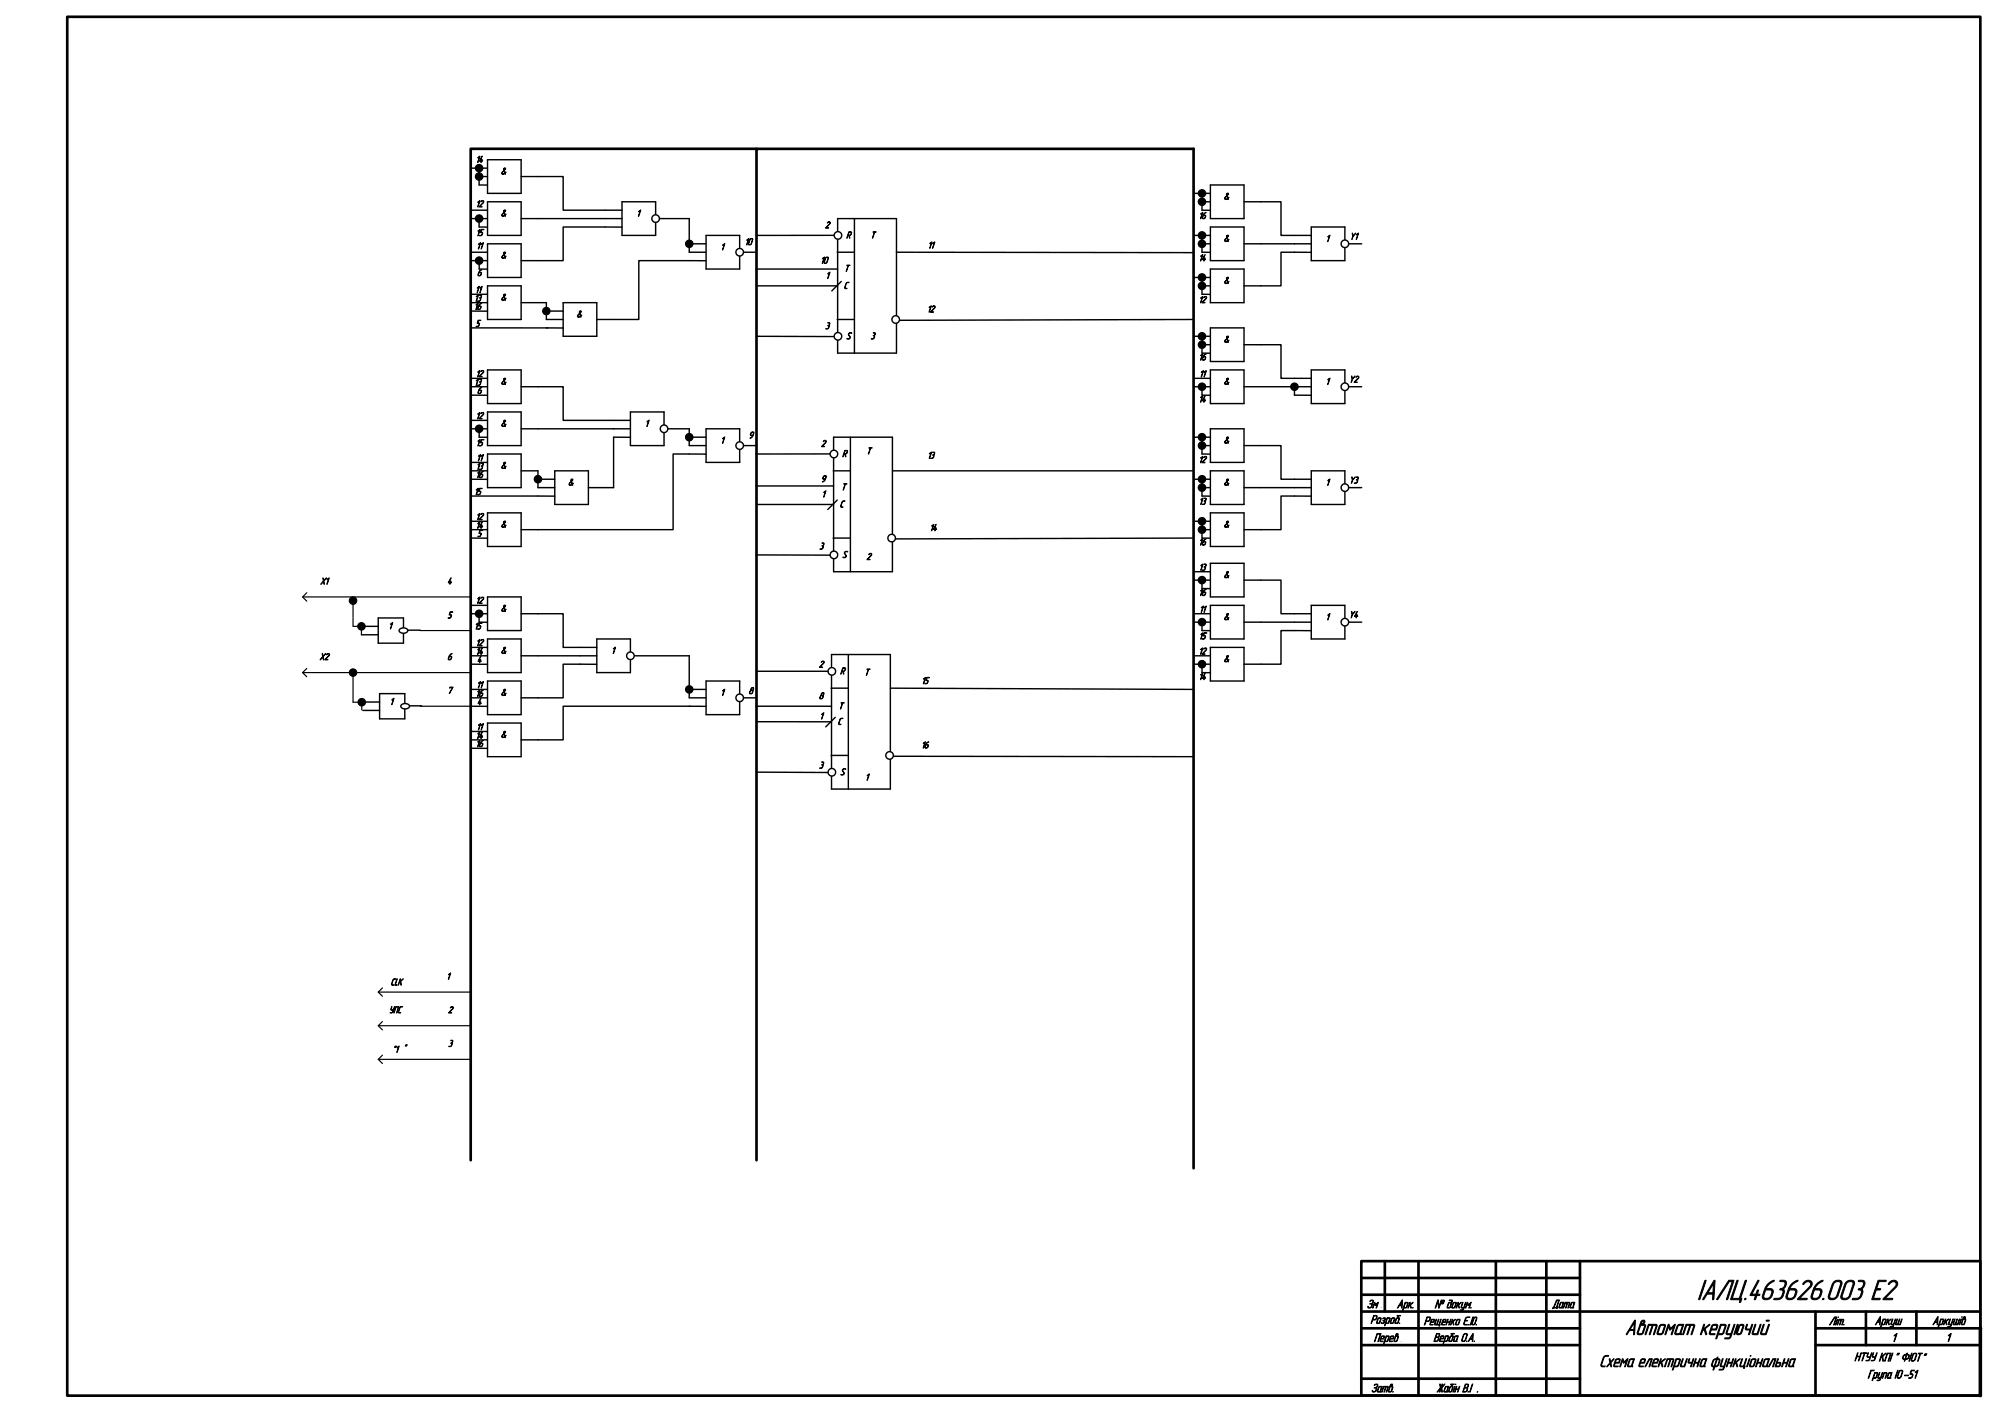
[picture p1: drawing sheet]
<svg xmlns="http://www.w3.org/2000/svg" width="594mm" height="420mm" viewBox="0 0 594 420" stroke-linecap="round" stroke-linejoin="round" font-family="sans-serif">
<g fill="none" stroke="#000" stroke-width=".79">
<path d="M225 44.2h-85v300.8M225 345v-300.7h130v303.1M404.9 375h184.1v40h-184.1zM411.9 375v15M421.9 375v40M444.9 375v40M459.9 375v40M469.9 375v40M404.9 385h65M404.9 380h65M404.9 395h65M404.9 400h65"/>
<path d="M404.9 390h183.9M540 395h49.2M540 400h49M540 390v25M555 390v10M570 390v10M589 395v-390h-569v410h569M404.9 410h65"/>
</g>
<path d="M589 395v20" fill="none" stroke="#000" stroke-width="1.1"/>
<g fill="none" stroke="#000" stroke-width=".35">
<path d="M90 177.5h50M91.2 176.3l-1.2 1.2 1.2 1.2M105 178.6v4.9M91.2 198.8l-1.2 1.2 1.2 1.2M105 183.7v2.4M125 187.5h15M90 200h50M105 201.1v7.7h2.6M125 210h15M112.5 295h27.5M113.7 293.8l-1.2 1.2 1.2 1.2M112.5 305h27.5"/>
<path d="M112.5 315h27.5M113.7 303.8l-1.2 1.2 1.2 1.2M113.7 313.8l-1.2 1.2 1.2 1.2"/>
<circle cx="105" cy="178.6" r="1.1"/>
<circle cx="105" cy="200" r="1.1"/>
</g>
<g fill="#000">
<circle cx="105" cy="178.6" r="1.1"/>
<circle cx="105" cy="200" r="1.1"/>
</g>
<path d="M246.9 135h-21.9M247.8 140h5M247.9 130h17.5v40h-17.5zM252.9 130v40M265.4 140h89.6M225 150h22.9M247.8 160h5M249 148.7l-2.8 2.8M355 160l-88.7 .2M225 165l21.9 .1" fill="none" stroke="#000" stroke-width=".42"/>
<circle cx="248" cy="135" r="1.13" fill="#fff"/>
<circle cx="248" cy="135" r="1.13" fill="none" stroke="#000" stroke-width=".42"/>
<circle cx="248" cy="165" r="1.13" fill="#fff"/>
<circle cx="248" cy="165" r="1.13" fill="none" stroke="#000" stroke-width=".42"/>
<circle cx="265.2" cy="160" r="1.13" fill="#fff"/>
<g fill="none" stroke="#000" stroke-width=".42">
<path d="M248.1 70h-23.1M249 75h5M249.1 65h17.5v40h-17.5zM254.1 65v40M266.6 75l88.4 .1M225 85h24.1M225 100l23.1 .1M249 95h5M250.2 83.7l-2.8 2.8M355 95l-87.5 .2M225 144.5h22.9"/>
<circle cx="265.2" cy="160" r="1.13"/>
</g>
<circle cx="249.2" cy="70" r="1.13" fill="#fff"/>
<circle cx="249.2" cy="70" r="1.13" fill="none" stroke="#000" stroke-width=".42"/>
<circle cx="249.2" cy="100" r="1.13" fill="#fff"/>
<circle cx="249.2" cy="100" r="1.13" fill="none" stroke="#000" stroke-width=".42"/>
<circle cx="266.4" cy="95" r="1.13" fill="#fff"/>
<g fill="none" stroke="#000" stroke-width=".42">
<path d="M225 80h24.1M225 199.6h21.3M247.3 194.6h17.5v40h-17.5zM252.3 194.6v40M225 214.6h22.3M247.2 204.6h5M248.4 213.3l-2.8 2.8M264.8 204.6l90.2 .4M225 229.6l21.3 .1M247.2 224.6h5M265.7 224.9l89.3 .1"/>
<circle cx="266.4" cy="95" r="1.13"/>
</g>
<circle cx="247.4" cy="199.6" r="1.13" fill="#fff"/>
<circle cx="247.4" cy="199.6" r="1.13" fill="none" stroke="#000" stroke-width=".42"/>
<circle cx="247.4" cy="229.6" r="1.13" fill="#fff"/>
<circle cx="247.4" cy="229.6" r="1.13" fill="none" stroke="#000" stroke-width=".42"/>
<circle cx="264.6" cy="224.6" r="1.13" fill="#fff"/>
<g fill="none" stroke="#000" stroke-width=".42">
<path d="M107.5 186.2h5M107.5 188.8h5M112.5 183.8h7.5v7.5h-7.5zM120 187.4h5M225 210h22.3"/>
<circle cx="264.6" cy="224.6" r="1.13"/>
</g>
<path d="M105 186.2h2.5v2.6" fill="none" stroke="#000" stroke-width=".35"/>
<path d="M119 187a1.53 1.53 0 0 1 2.3 .5 1.46 1.46 0 0 1-2.6 0z" fill-rule="evenodd" fill="#fff"/>
<path d="M119 187a1.53 1.53 0 0 1 2.3 .5 1.46 1.46 0 0 1-2.6 0zM107.9 208.7h5M107.9 211.3h5M112.9 206.3h7.5v7.5h-7.5zM120.4 209.9h5" fill="none" stroke="#000" stroke-width=".42"/>
<g fill="#000">
<circle cx="107.5" cy="186.3" r="1.1"/>
<circle cx="107.6" cy="208.8" r="1.1"/>
</g>
<g fill="none" stroke="#000" stroke-width=".35">
<path d="M107.6 208.8v2.3"/>
<circle cx="107.5" cy="186.3" r="1.1"/>
<circle cx="107.6" cy="208.8" r="1.1"/>
</g>
<path d="M119.5 209.5a1.53 1.53 0 0 1 2.3 .5 1.46 1.46 0 0 1-2.6 0z" fill-rule="evenodd" fill="#fff"/>
<g fill="none" stroke="#000" stroke-width=".42">
<path d="M140 50h5M142.5 52.5h2.5M142.5 55h2.5M145 47.5h10v10h-10zM155 52.5h5M140 62.5h5M140 65h5M140 75h5M140 77.5h5M142.5 67.5h2.5M142.5 80h2.5M145 60h10v10h-10z"/>
<path d="M145 72.5h10v10h-10zM155 65h5M155 77.5h5M180 62.5h5M180 65h5M180 67.5h5M185 60h10v10h-10zM195 65h10M140 87.5h5M140 90h5M140 92.5h5M145 85h10v10h-10z"/>
<path d="M155 90h7.5M162.5 95h5M162.5 92.5h5M162.5 97.5h5M167.5 90h10v10h-10zM177.5 95h5M140 112.5h5M140 115h5M140 117.5h5M145 110h10v10h-10zM155 115h5M119.5 209.5a1.53 1.53 0 0 1 2.3 .5 1.46 1.46 0 0 1-2.6 0z"/>
</g>
<circle cx="195" cy="65" r="1.13" fill="#fff"/>
<g fill="none" stroke="#000" stroke-width=".42">
<path d="M205 72.5h5M205 75h5M205 77.5h5M210 70h10v10h-10zM220 75h5"/>
<circle cx="195" cy="65" r="1.13"/>
</g>
<circle cx="220" cy="75" r="1.13" fill="#fff"/>
<g fill="none" stroke="#000" stroke-width=".42">
<path d="M142.5 50v5M160 52.5h7.5v10h12.5M142.5 65v2.5M142.5 77.5v2.5M160 65h20M180 67.5h-12.5v10h-7.5M205 77.5h-15v17.5h-7.5M205 65v10M140 97.5h22.9M162.5 90v5M140 125h5M140 127.5h5"/>
<path d="M140 137.5h5M140 140h5M142.5 130h2.5M142.5 127.5v2.5M145 122.5h10v10h-10zM145 135h10v10h-10zM155 127.5h5M155 140h5v5h5M165 140h10v10h-10zM182.5 130v15h-7.5M205 132.5h5M205 130h5"/>
<path d="M205 135h5M210 127.5h10v10h-10zM220 132.5h5M140 142.5h5M140 147.5h25M140 155h5M140 157.5h5M140 160h5M145 152.5h10v10h-10zM155 157.5h5M160 142.5h5"/>
<circle cx="220" cy="75" r="1.13"/>
</g>
<g fill="#000">
<circle cx="142.5" cy="50" r="1.1"/>
<circle cx="142.5" cy="52.5" r="1.1"/>
<circle cx="142.5" cy="65" r="1.1"/>
<circle cx="142.5" cy="77.5" r="1.1"/>
<circle cx="205" cy="72.5" r="1.1"/>
<circle cx="162.5" cy="92.5" r="1.1"/>
<circle cx="142.5" cy="127.5" r="1.1"/>
<circle cx="160" cy="142.5" r="1.1"/>
</g>
<g fill="none" stroke="#000" stroke-width=".35">
<circle cx="142.5" cy="50" r="1.1"/>
<circle cx="142.5" cy="52.5" r="1.1"/>
<circle cx="142.5" cy="65" r="1.1"/>
<circle cx="142.5" cy="77.5" r="1.1"/>
<circle cx="205" cy="72.5" r="1.1"/>
<circle cx="162.5" cy="92.5" r="1.1"/>
<circle cx="142.5" cy="127.5" r="1.1"/>
<circle cx="160" cy="142.5" r="1.1"/>
</g>
<circle cx="220" cy="132.5" r="1.13" fill="#fff"/>
<g fill="none" stroke="#000" stroke-width=".42">
<path d="M182.5 125h5M182.5 127.5h5M182.5 130h5M187.5 122.5h10v10h-10zM197.5 127.5h7.5"/>
<circle cx="220" cy="132.5" r="1.13"/>
</g>
<circle cx="197.5" cy="127.5" r="1.13" fill="#fff"/>
<g fill="none" stroke="#000" stroke-width=".42">
<path d="M160 115h7.5v10h15M160 127.5h22.5M205 135h-4.8v22.5h-40.2M205 127.5v5M205 205h5M205 207.5h5M205 210h5M210 202.5h10v10h-10zM220 207.5h5"/>
<circle cx="197.5" cy="127.5" r="1.13"/>
</g>
<circle cx="205" cy="130" r="1.1" fill="#000"/>
<circle cx="205" cy="130" r="1.1" fill="none" stroke="#000" stroke-width=".35"/>
<circle cx="220" cy="207.5" r="1.13" fill="#fff"/>
<g fill="none" stroke="#000" stroke-width=".42">
<path d="M145 177.5h10v10h-10zM140 192.5h5M140 195h5M140 197.5h5M140 180h5M140 182.5h5M142.5 182.5v2.5h2.5M145 190h10v10h-10zM155 195h5M155 182.5h5M172.5 192.5h5M172.5 195h5"/>
<path d="M172.5 197.5h5M177.5 190h10v10h-10zM187.5 195h17.5M140 205h5M140 207.5h5M140 210h5M140 217.5h5M140 220h5M145 202.5h10v10h-10zM145 215h10v10h-10zM155 207.5h5M155 220h5"/>
<path d="M140 222.5h5"/>
<circle cx="220" cy="207.5" r="1.13"/>
</g>
<circle cx="142.5" cy="182.5" r="1.1" fill="#000"/>
<circle cx="142.5" cy="182.5" r="1.1" fill="none" stroke="#000" stroke-width=".35"/>
<circle cx="187.5" cy="195" r="1.13" fill="#fff"/>
<g fill="none" stroke="#000" stroke-width=".42">
<path d="M385 70h5M385 72.5h5M385 75h5M390 67.5h10v10h-10zM400 72.5h5M160 182.5h7.5v10h5M160 195h12.5M172.6 197.5h-5.1v10h-7.5M205 195v12.5M205.2 210h-37.7v10h-7.5"/>
<circle cx="187.5" cy="195" r="1.13"/>
</g>
<circle cx="205" cy="205" r="1.1" fill="#000"/>
<circle cx="205" cy="205" r="1.1" fill="none" stroke="#000" stroke-width=".35"/>
<circle cx="400" cy="72.5" r="1.13" fill="#fff"/>
<g fill="none" stroke="#000" stroke-width=".42">
<path d="M355 57.5h5M360 55h10v10h-10zM357.5 60h2.5M357.5 62.5h2.5M370 60h5M355 112.5h5M355 115h5M357.5 117.5h2.5M360 110h10v10h-10zM370 115h15M390 140h10v10h-10zM385 142.5h5"/>
<path d="M385 145h5M385 147.5h5M400 145h5"/>
<circle cx="400" cy="72.5" r="1.13"/>
</g>
<circle cx="400" cy="145" r="1.13" fill="#fff"/>
<g fill="none" stroke="#000" stroke-width=".42">
<path d="M357.5 57.5v5M355 70h5M357.5 70v5h2.5M357.5 72.5h2.5M360 67.5h10v10h-10zM360 80h10v10h-10zM370 72.5h15M375 60h6v10h4M385 75h-4v10h-11M355 82.5h5M355 100h5M357.5 82.5v5h2.5"/>
<path d="M357.5 100v5h2.5M357.5 85h2.5M360 97.5h10v10h-10zM357.5 115v2.5M357.5 102.5h2.5M370 102.5h5M385 112.5h5M385 115h5M385 117.5h5M390 110h10v10h-10zM400 115h5M355 130h5"/>
<path d="M357.5 130v5h2.5M357.5 132.5h2.5M360 127.5h10v10h-10zM360 140h10v10h-10zM370 132.5h5M355 142.5h5M355 155h5M357.5 142.5v5h2.5M357.5 155v5h2.5M357.5 145h2.5M357.5 157.5h2.5M360 152.5h10v10h-10z"/>
<path d="M370 145h5M370 157.5h5M355 170h5M355 172.5h5M357.5 172.5v2.5h2.5M360 167.5h10v10h-10zM370 172.5h5M355 182.5h5M355 185h5M355 195h5M355 197.5h5M357.5 185v2.5h2.5"/>
<path d="M357.5 197.5v2.5h2.5M360 180h10v10h-10zM360 192.5h10v10h-10zM370 185h5M370 197.5h5"/>
<circle cx="400" cy="145" r="1.13"/>
</g>
<g fill="#000">
<circle cx="357.5" cy="57.5" r="1.1"/>
<circle cx="357.5" cy="60" r="1.1"/>
<circle cx="357.5" cy="72.5" r="1.1"/>
<circle cx="357.5" cy="70" r="1.1"/>
<circle cx="357.5" cy="85" r="1.1"/>
<circle cx="357.5" cy="100" r="1.1"/>
<circle cx="357.5" cy="82.5" r="1.1"/>
<circle cx="357.5" cy="102.5" r="1.1"/>
<circle cx="357.5" cy="115" r="1.1"/>
<circle cx="357.5" cy="130" r="1.1"/>
<circle cx="357.5" cy="132.5" r="1.1"/>
<circle cx="357.5" cy="155" r="1.1"/>
<circle cx="357.5" cy="145" r="1.1"/>
<circle cx="357.5" cy="142.5" r="1.1"/>
<circle cx="357.5" cy="157.5" r="1.1"/>
<circle cx="357.5" cy="172.5" r="1.1"/>
<circle cx="357.5" cy="197.5" r="1.1"/>
<circle cx="357.5" cy="185" r="1.1"/>
</g>
<g fill="none" stroke="#000" stroke-width=".35">
<circle cx="357.5" cy="57.5" r="1.1"/>
<circle cx="357.5" cy="60" r="1.1"/>
<circle cx="357.5" cy="72.5" r="1.1"/>
<circle cx="357.5" cy="70" r="1.1"/>
<circle cx="357.5" cy="85" r="1.1"/>
<circle cx="357.5" cy="100" r="1.1"/>
<circle cx="357.5" cy="82.5" r="1.1"/>
<circle cx="357.5" cy="102.5" r="1.1"/>
<circle cx="357.5" cy="115" r="1.1"/>
<circle cx="357.5" cy="130" r="1.1"/>
<circle cx="357.5" cy="132.5" r="1.1"/>
<circle cx="357.5" cy="155" r="1.1"/>
<circle cx="357.5" cy="145" r="1.1"/>
<circle cx="357.5" cy="142.5" r="1.1"/>
<circle cx="357.5" cy="157.5" r="1.1"/>
<circle cx="357.5" cy="172.5" r="1.1"/>
<circle cx="357.5" cy="197.5" r="1.1"/>
<circle cx="357.5" cy="185" r="1.1"/>
</g>
<circle cx="400" cy="115" r="1.13" fill="#fff"/>
<g fill="none" stroke="#000" stroke-width=".42">
<path d="M385 182.5h5M385 185h5M385 187.5h5M390 180h10v10h-10zM400 185h5"/>
<circle cx="400" cy="115" r="1.13"/>
</g>
<circle cx="400" cy="185" r="1.13" fill="#fff"/>
<g fill="none" stroke="#000" stroke-width=".42">
<path d="M375 102.5h6v10h4M385 115v2.5M375 132.5h6v10h4M375 145h10M385 147.5h-4v10h-6M375 172.5h6v10h4M375 185h10M385 187.5h-4v10h-6"/>
<circle cx="400" cy="185" r="1.13"/>
</g>
<circle cx="385" cy="115" r="1.1" fill="#000"/>
<circle cx="385" cy="115" r="1.1" fill="none" stroke="#000" stroke-width=".35"/>
<text font-size="8.9" x="504.7" y="386.5">ІАЛЦ.463626.003 Е2</text>
<text font-size="6.7" x="483.3" y="396.9">Автомат керуючий</text>
<text font-size="5.2" x="475.7" y="406.4">Схема електрична функціональна</text>
<g font-size="3.7">
<text x="406.5" y="389">Зм .</text>
<text x="415.4" y="389">Арк.</text>
<text x="426.6" y="389">№ докум.</text>
<text x="461.6" y="389">Дата</text>
<text x="407.6" y="393.6">Розроб.</text>
<text x="423.4" y="394">Рещенко Є.Ю.</text>
<text x="544" y="394">Літ.</text>
<text x="557.6" y="393.9">Аркуш</text>
<text x="574.7" y="393.9">Аркушів</text>
<text x="408.6" y="398.9">Перев .</text>
<text x="426.3" y="398.9">Верба О.А.</text>
<text x="562.6" y="398.9">1</text>
<text x="578.7" y="398.9">1</text>
<text x="551.5" y="404.7">НТУУ КПІ ” ФІОТ“</text>
<text x="407.8" y="414">Затв.</text>
<text x="427.2" y="414">Жабін В.І .</text>
<text x="555.5" y="409.8">Група ІО-51</text>
</g>
<g font-size="3">
<text x="141.5" y="48.3">14</text>
<text x="148.9" y="51.8">&amp;</text>
<text x="363.9" y="59.3">&amp;</text>
<text x="141.5" y="61.6">12</text>
<text x="148.9" y="64.3">&amp;</text>
<text x="189.3" y="64.3">1</text>
<text x="356.5" y="65.1">16</text>
<text x="141.5" y="70.1">15</text>
<text x="245.4" y="67.8">2</text>
<text x="251.7" y="70.8">R</text>
<text x="258.9" y="70.8">T</text>
<text x="363.9" y="71.8">&amp;</text>
<text x="394.3" y="71.8">1</text>
<text x="401.4" y="71.2">Y1</text>
<text x="141.7" y="74.1">11</text>
<text x="148.9" y="76.8">&amp;</text>
<text x="214.3" y="74.3">1</text>
<text x="221.5" y="72.8">10</text>
<text x="275.9" y="73.8">11</text>
<text x="356.5" y="77.6">14</text>
<text x="141.9" y="82.1">6</text>
<text x="244" y="78.3">10</text>
<text x="245.6" y="82.8">1</text>
<text x="251.1" y="80.7">T</text>
<text x="141" y="89.6">13</text>
<text x="141.3" y="87.1">11</text>
<text x="148.9" y="89.3">&amp;</text>
<text x="250.9" y="85.8">C</text>
<text x="363.9" y="84.3">&amp;</text>
<text x="140.9" y="92.1">16</text>
<text x="171.4" y="94.3">&amp;</text>
<text x="275.7" y="92.8">12</text>
<text x="356.5" y="90.1">12</text>
<text x="141.4" y="97.1">5</text>
<text x="245.4" y="97.8">3</text>
<text x="251.7" y="100.8">S</text>
<text x="258.9" y="100.8">3</text>
<text x="363.9" y="101.8">&amp;</text>
<text x="356.5" y="107.1">16</text>
<text x="141.5" y="112.1">12</text>
<text x="356.7" y="112.1">11</text>
<text x="401.2" y="113.7">Y2</text>
<text x="141" y="114.6">13</text>
<text x="141.9" y="117.1">6</text>
<text x="148.9" y="114.3">&amp;</text>
<text x="356.5" y="119.6">14</text>
<text x="363.9" y="114.3">&amp;</text>
<text x="394.3" y="114.3">1</text>
<text x="141.5" y="124.6">12</text>
<text x="148.9" y="126.8">&amp;</text>
<text x="191.8" y="126.8">1</text>
<text x="214.3" y="131.8">1</text>
<text x="222.6" y="130.3">9</text>
<text x="363.9" y="131.8">&amp;</text>
<text x="141.5" y="132.6">15</text>
<text x="141.7" y="137.1">11</text>
<text x="244.2" y="132.8">2</text>
<text x="250.5" y="135.8">R</text>
<text x="257.7" y="135">T</text>
<text x="275.8" y="136.3">13</text>
<text x="356.5" y="137.6">12</text>
<text x="141.5" y="142.1">16</text>
<text x="141.5" y="139.6">13</text>
<text x="148.9" y="139.3">&amp;</text>
<text x="244.2" y="143.3">9</text>
<text x="401.3" y="143.7">Y3</text>
<text x="141" y="147.1">15</text>
<text x="168.9" y="144.3">&amp;</text>
<text x="244.4" y="147.8">1</text>
<text x="250.2" y="145.7">T</text>
<text x="363.9" y="144.3">&amp;</text>
<text x="394.3" y="144.3">1</text>
<text x="141.5" y="154.6">12</text>
<text x="249.7" y="150.8">C</text>
<text x="356.5" y="150">13</text>
<text x="141.5" y="157.1">14</text>
<text x="141.9" y="159.6">5</text>
<text x="148.9" y="156.8">&amp;</text>
<text x="276.5" y="157.8">14</text>
<text x="363.9" y="156.8">&amp;</text>
<text x="243.7" y="163.3">3</text>
<text x="250.5" y="165.8">S</text>
<text x="257.7" y="166.4">2</text>
<text x="356.5" y="162.1">16</text>
<text x="95.2" y="173.8">X1</text>
<text x="133" y="173.7">4</text>
<text x="356.5" y="169.6">13</text>
<text x="363.9" y="171.8">&amp;</text>
<text x="141.5" y="179.4">12</text>
<text x="356.5" y="177.1">16</text>
<text x="133.1" y="183.8">5</text>
<text x="148.9" y="181.8">&amp;</text>
<text x="356.7" y="182.1">11</text>
<text x="363.9" y="184.3">&amp;</text>
<text x="394.3" y="184.3">1</text>
<text x="401.2" y="183.7">Y4</text>
<text x="115.5" y="187">1</text>
<text x="141" y="187.1">15</text>
<text x="356.5" y="190.1">15</text>
<text x="95" y="196.2">X2</text>
<text x="133" y="196.2">6</text>
<text x="141.5" y="192.1">12</text>
<text x="141.5" y="194.6">14</text>
<text x="141.9" y="197.1">4</text>
<text x="148.9" y="194.3">&amp;</text>
<text x="181.8" y="194.3">1</text>
<text x="356.5" y="194.6">12</text>
<text x="363.9" y="196.8">&amp;</text>
<text x="243.5" y="198.5">2</text>
<text x="249.9" y="200.5">R</text>
<text x="257.1" y="200.8">T</text>
<text x="274" y="203.3">15</text>
<text x="356.5" y="202.1">14</text>
<text x="115.9" y="209.5">1</text>
<text x="133" y="206.2">7</text>
<text x="141.5" y="207.1">16</text>
<text x="141.7" y="204.6">11</text>
<text x="141.9" y="209.6">4</text>
<text x="148.9" y="206.8">&amp;</text>
<text x="214.3" y="206.8">1</text>
<text x="222.6" y="206.3">8</text>
<text x="243.5" y="207.8">8</text>
<text x="243.7" y="213.8">1</text>
<text x="249.1" y="215.5">C</text>
<text x="249.4" y="210.8">T</text>
<text x="141.5" y="219.6">14</text>
<text x="141.7" y="217.1">11</text>
<text x="148.9" y="219.3">&amp;</text>
<text x="141.5" y="222.1">16</text>
<text x="274" y="222.5">16</text>
<text x="243.6" y="228.5">3</text>
<text x="249.9" y="230.5">S</text>
<text x="257.3" y="232">1</text>
<text x="116.2" y="293">CLK</text>
<text x="132.8" y="291.2">1</text>
<text x="115.7" y="301.2">УПС</text>
<text x="133.2" y="301.2">2</text>
<text x="133.3" y="311.2">3</text>
<text x="116.7" y="313">“1 ”</text>
</g>
</svg>
